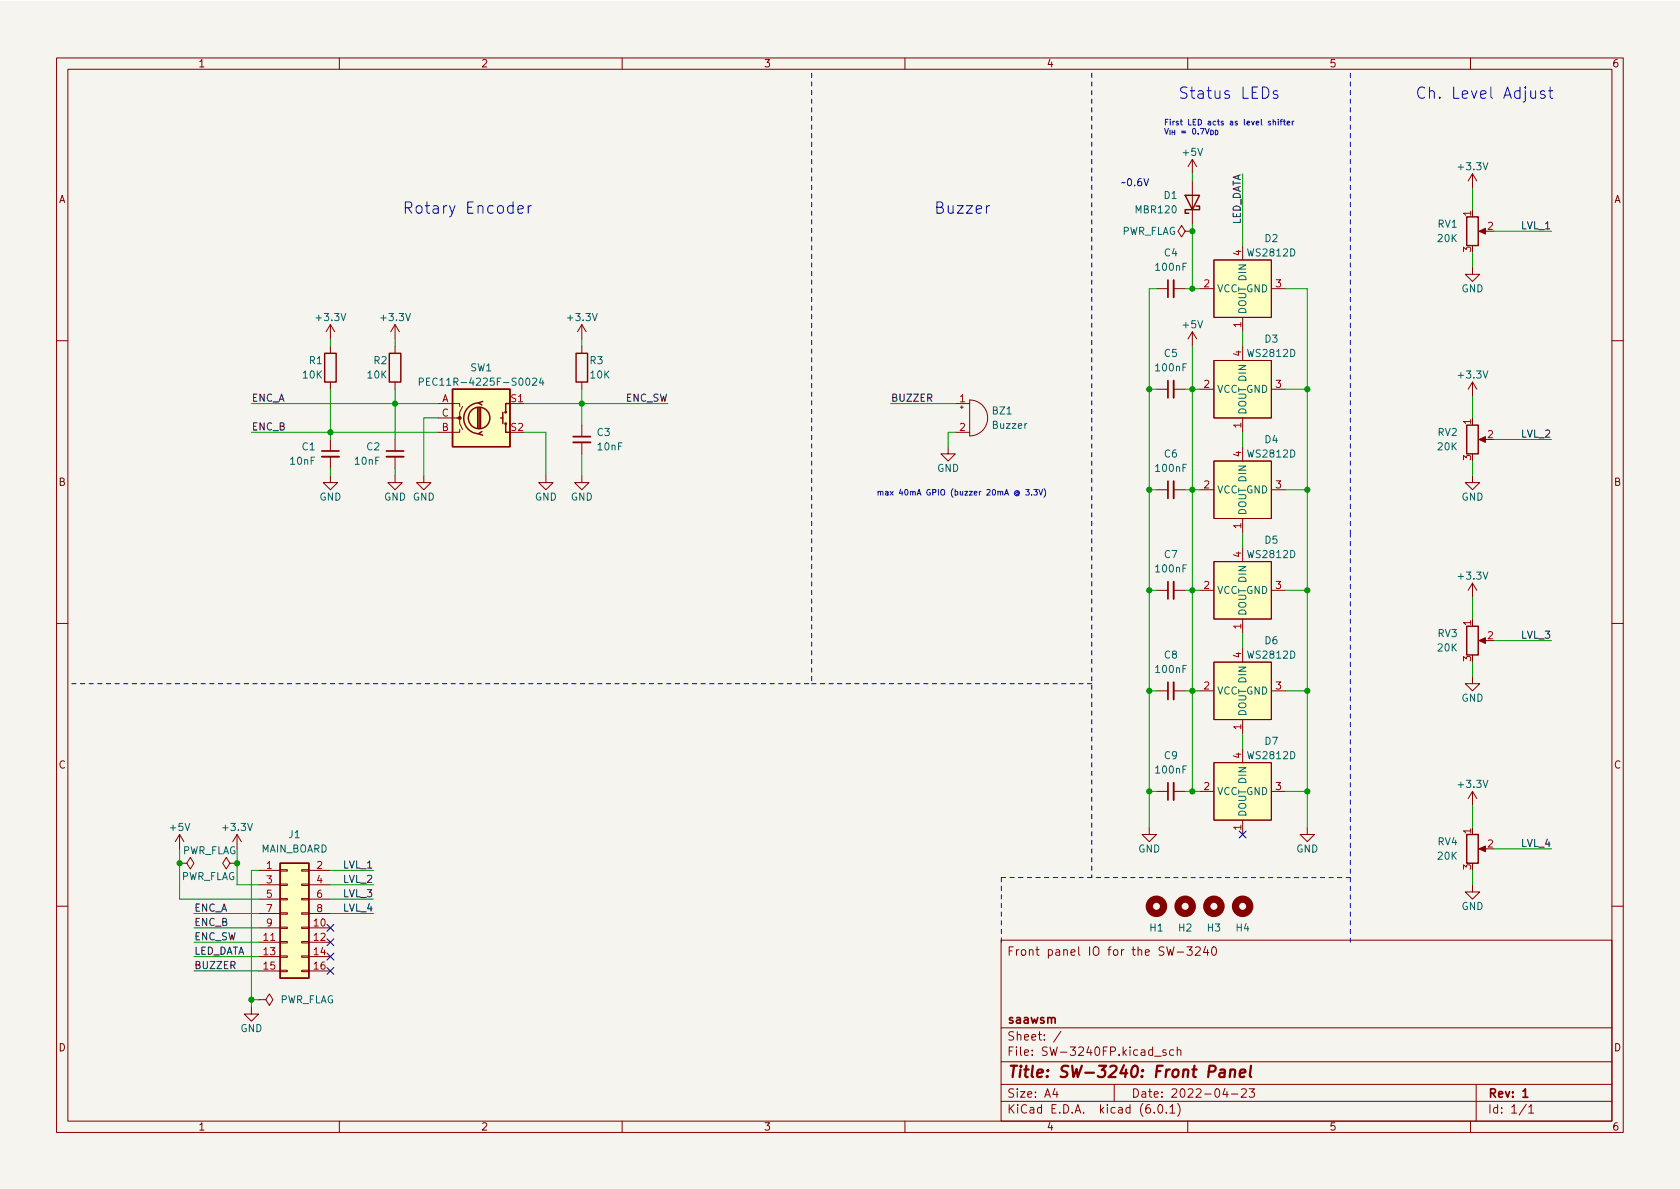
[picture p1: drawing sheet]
<svg xmlns="http://www.w3.org/2000/svg" width="297mm" height="210mm" viewBox="0 0 297 210" stroke-linecap="round" stroke-linejoin="round" font-family="sans-serif">
<path d="M0 .2h297v210.1h-297z" fill="#f5f4ef" stroke="#f5f4ef" stroke-width=".18"/>
<g fill="none" stroke="#840000" stroke-width=".18">
<path d="M10 10.2h277v190.1h-277zM12 12.2h273v186.1h-273zM60 10.2v2M110 10.2v2M160 10.2v2M210 10.2v2M260 10.2v2M210.8 28.2l-.7 1.3M210.8 28.2v2.5M210.8 32v7.6M210.8 28.2l.8 1.3M260.3 30.7v2.6"/>
<path d="M260.3 30.7l-.7 1.3M260.3 30.7l.8 1.3M58.4 57.4v2.5M58.4 57.4l-.7 1.3M58.4 57.4l.8 1.3M69.8 57.4l-.7 1.3M69.8 57.4v2.5M69.8 57.4l.8 1.3M102.9 57.4v2.5M102.9 57.4l-.8 1.3M102.9 57.4l.7 1.3M204.5 51h2"/>
<path d="M207.5 51h2M209.5 40.9l-.6-1-.6 1 .6 1 .6-1h1.3M210.8 40.9h.1M210.8 58.7v2.5M210.8 58.7l-.7 1.2M210.8 58.7l.8 1.2M212.1 51h2.5M214.6 46h10.2v10.1h-10.2zM219.7 43.4v2.6M219.7 56.1v2.6M224.8 51h2.5M260.3 47.2v1.3h1.3l-1.3 1.3-1.2-1.3h1.2"/>
<path d="M261.9 40.9h1M10 60.2h2M58.4 61.2v1.3M58.4 67.6v1.2M58.4 77.7v2.1M69.8 61.2v1.3M69.8 67.6v1.2M69.8 77.7v2.1M77.5 71.4h3.8v.5M77.5 73.9h3.8v1l.5 1M81.3 75.9v.5h-3.8M81.8 71.9l-.5 1v1h-.5"/>
<path d="M102.9 61.2v1.3M102.9 67.6v1.2M102.9 75.2v2M102.9 78.2v2.1M167.6 79v1.3h1.3l-1.3 1.2-1.2-1.2h1.2M168.9 71.4h2.5M168.9 76.4h2.5M169.8 72h.5M170.1 71.7v.6M171.5 70.7a3.2 3.2 0 0 1 3.1 3.2 3.2 3.2 0 0 1-3.1 3.2zM204.5 68.8h2M207.5 68.8h2"/>
<path d="M212.1 68.8h2.5M214.6 63.7h10.2v10.2h-10.2zM219.7 61.2v2.5M219.7 73.9v2.5M219.7 79v2.5M224.8 68.8h2.5M260.3 67.6v2.5M260.3 67.6l-.7 1.2M260.3 67.6l.8 1.2M261.9 77.7h1M285 60.2h2M58.4 84.1v1.2h1.3l-1.3 1.3-1.3-1.3h1.3"/>
<path d="M58.4 80.8v2M69.8 84.1v1.2h1.3l-1.3 1.3-1.2-1.3h1.2M69.8 80.8v2M74.9 84.1v1.2h1.3l-1.3 1.3-1.2-1.3h1.2M96.5 84.1v1.2h1.3l-1.3 1.3-1.3-1.3h1.3M102.9 84.1v1.2h1.2l-1.2 1.3-1.3-1.3h1.3M204.5 86.6h2M207.5 86.6h2M212.1 86.6h2.5M214.6 99.3h10.2v10.2h-10.2zM214.6 81.5h10.2v10.2h-10.2zM219.7 91.7v2.5"/>
<path d="M219.7 96.8v2.5M224.8 86.6h2.5M260.3 84.1v1.2h1.3l-1.3 1.3-1.2-1.3h1.2M10 110.2h2M204.5 104.4h2M207.5 104.4h2M212.1 104.4h2.5M214.6 117.1h10.2v10.1h-10.2zM219.7 109.5v2.5M219.7 114.5v2.6M224.8 104.4h2.5M260.3 119.6v1.3h1.3l-1.3 1.3-1.2-1.3h1.2"/>
<path d="M260.3 103.1l-.7 1.3M260.3 103.1v2.6M260.3 103.1l.8 1.3M261.9 113.3h1M285 110.2h2M204.5 139.9h2M204.5 122.2h2M207.5 139.9h2M207.5 122.2h2M212.1 139.9h2.5M212.1 122.2h2.5M214.6 134.9h10.2v10.1h-10.2z"/>
<path d="M219.7 127.2v2.6M219.7 132.3v2.6M224.8 139.9h2.5M224.8 122.2h2.5M260.3 139.9v2.6M260.3 139.9l-.7 1.3M260.3 139.9l.8 1.3M31.7 152.6h1.3l.7-1 .6 1-.6 1.1-.7-1.1M31.7 152.6h.1M31.7 147.6l.8 1.2M31.7 147.6v2.5M31.7 147.6l-.7 1.2"/>
<path d="M40.6 152.6l-.6-1-.6 1 .6 1.1 .6-1.1h1.3M41.9 152.6h.1M41.9 147.6l-.8 1.2M41.9 147.6v2.5M41.9 147.6l.8 1.2M45.7 153.9h3.8M45.7 156.5h3.8M45.7 159h3.8M49.5 158.9h1.3v.2h-1.3zM49.5 156.3h1.3v.3h-1.3zM49.5 153.8h1.3v.2h-1.3zM53.3 158.9h1.3v.2h-1.3z"/>
<path d="M53.3 156.3h1.3v.3h-1.3zM53.3 153.8h1.3v.2h-1.3zM54.6 153.9h3.8M54.6 156.5h3.8M54.6 159h3.8M203.2 146.3v1.3h1.3l-1.3 1.2-1.3-1.2h1.3M219.7 145v2.6M231.1 146.3v1.3h1.3l-1.3 1.2-1.2-1.2h1.2M260.3 156.5v1.2h1.3l-1.3 1.3-1.2-1.3h1.2M261.9 150.1h1M10 160.2h2M44.4 178v1.3h1.3l-1.3 1.3-1.2-1.3h1.2"/>
<path d="M45.7 176.8h1.3l.6-1 .7 1-.7 1-.6-1M45.7 176.8h.1M45.7 164.1h3.8M45.7 166.6h3.8M45.7 169.2h3.8M45.7 171.7h3.8M45.7 161.5h3.8M49.5 171.6h1.3v.2h-1.3zM49.5 169h1.3v.3h-1.3zM49.5 166.5h1.3v.2h-1.3zM49.5 164h1.3v.2h-1.3zM49.5 161.4h1.3v.3h-1.3z"/>
<path d="M53.3 171.6h1.3v.2h-1.3zM53.3 169h1.3v.3h-1.3zM53.3 166.5h1.3v.2h-1.3zM53.3 164h1.3v.2h-1.3zM53.3 161.4h1.3v.3h-1.3zM54.6 164.1h3.8M54.6 166.6h3.8M54.6 169.2h3.8M54.6 171.7h3.8M54.6 161.5h3.8M177 166.3h108v32h-108zM208.1 168.4h1.2"/>
<path d="M209.9 167.4h.9l-.5 .6 .4 .1v.7l-.2 .1h-.4l-.2-.1M211.4 167.6l.5-.2 .2 .2 .1 .3-.9 1h.9M213.1 167.4l-.3 1h.9M213.5 167.9v1M214.4 167.6l.2-.2a.81 .81 0 0 1 .6 .7 .81 .81 0 0 1-.3 .8h-.2a.81 .81 0 0 1-.3-1.3zM285 160.2h2M60 198.3v2M110 198.3v2M160 198.3v2M177 194.8h108M177 191.8h108M177 187.8h108"/>
<path d="M177 181.8h108M186.5 192.5l-.4 1h1M186.9 193v1M187.6 182.4l-1.3 1.9M197 191.8v3M204.1 196.7v.1M204.1 186.8h1.2M204.9 195.4l.2-.1a.81 .81 0 0 1 .6 .7 .81 .81 0 0 1-.3 .8h-.2a.81 .81 0 0 1-.6-.6 .81 .81 0 0 1 .3-.8zM206.1 185.7l-.3-.1-.2 .2v.3l.5 .1v.4h-.5M206.2 196.7v.1M206.9 195.8l.4-.5v1.5M206.9 196.8h.8"/>
<path d="M207.5 185.7l-.4-.1-.3 .3v.4l.1 .3h.6M208.1 185.8l.3-.2 .3 .1 .1 .9M208.1 185.1v1.5M208.2 195.1a1.72 1.72 0 0 1 0 2.3M210 198.3v2M216.6 192.5l-.4 1h.9M216.9 193v1M217.7 193.5h1.2M219.5 192.7l.6-.2 .2 .2 .1 .3-1 1h1M220.9 192.5h.9l-.5 .6 .4 .1v.7l-.2 .1h-.4l-.2-.1M260 198.3v2M261 191.8v6.5"/>
<path d="M269.9 195.3l-1.3 1.9M270.3 195.8l.4-.5v1.5M270.3 196.8h.9"/>
</g>
<path d="M206.5 49.5v3.1M56.9 79.8h3M68.3 79.8h3.1M101.3 77.2h3.1M206.5 67.3v3.1M206.5 85.1v3M206.5 102.9v3M206.5 120.6v3.1M206.5 138.4v3.1M269.3 193l.4-.5v1.5M269.3 194h.8" fill="none" stroke="#840000" stroke-width=".3"/>
<path d="M215.8 189.2l.2-.1 .5 .1v1.3M216.6 189.6l-.7 .1a.4 .4 0 0 0-.3 .3 .4 .4 0 0 0 .2 .5l.7-.1M217.6 189.3a.49 .49 0 0 1 .8 .1l-.1 1.1M217.6 189.1l-.2 1.4M219.2 189.8l1-.2-.1-.4-.1-.1-.6 .1-.2 1 .2 .3 .6-.1M221.2 188.5l-.2 1.7 .2 .3" fill="none" stroke="#840000" stroke-width=".4"/>
<g fill="#840000" stroke="#840000" stroke-width=".18">
<path d="M261.5 77.7l1.1-.5v1z"/>
<path d="M261.5 150.1l1.1-.5v1z"/>
<path d="M261.5 40.9l1.1-.5v1z"/>
<path d="M261.5 113.3l1.1-.5v1z"/>
<circle cx="81.3" cy="73.9" r=".25"/>
</g>
<g fill="none" stroke="#840000" stroke-width=".25">
<path d="M209.5 34.5h2.6l-1.3 2.6zM211.5 36.4h.6v.7h-2.6v.6h.7M259.3 38.3h2.1v5.1h-2.1zM57.4 62.5h2v5.1h-2zM68.8 62.5h2.1v5.1h-2.1zM80 68.8h10.2v10.2h-10.2zM84.5 72.1v3.6M84.7 71.2a2.73 2.73 0 0 0-2.7 2.8 2.73 2.73 0 0 0 2.7 2.7M84.7 72.1v3.6M85 72.1v3.6M85.2 76.3l-.6 .4 .7 .3M85.3 71l-.7 .2 .6 .4"/>
<path d="M88.5 73.9h.4M88.9 72.9v2M89.4 74.9v1.5h.8M90.2 71.4h-.8v1.5M101.9 62.5h2v5.1h-2zM259.3 75.2h2.1v5.1h-2.1zM259.3 110.7h2.1v5.1h-2.1zM49.5 152.6h5.1v20.4h-5.1zM259.3 147.6h2.1v5h-2.1z"/>
<circle cx="84.7" cy="73.9" r="1.9"/>
<circle cx="89.4" cy="74.9" r=".13"/>
<circle cx="89.4" cy="72.9" r=".13"/>
</g>
<g fill="#ffffc2" stroke="#ffffc2" stroke-width=".18">
<path d="M49.5 152.6h5.1v20.4h-5.1z"/>
<path d="M214.6 46h10.2v10.1h-10.2z"/>
<path d="M214.6 134.9h10.2v10.1h-10.2z"/>
<path d="M214.6 117.1h10.2v10.1h-10.2z"/>
<path d="M214.6 63.7h10.2v10.2h-10.2z"/>
<path d="M214.6 99.3h10.2v10.2h-10.2z"/>
<path d="M214.6 81.5h10.2v10.2h-10.2z"/>
<path d="M80 68.8h10.2v10.2h-10.2z"/>
</g>
<path d="M207.5 49.5v3.1M101.3 78.2h3.1M207.5 67.3v3.1M56.9 80.8h3M68.3 80.8h3.1M207.5 85.1v3M207.5 102.9v3M207.5 120.6v3.1M207.5 138.4v3.1" fill="none" stroke="#840000" stroke-width=".33"/>
<g fill="none" stroke="#840000" stroke-width="1.3">
<circle cx="204.5" cy="160.3" r="1.27"/>
<circle cx="209.5" cy="160.3" r="1.27"/>
<circle cx="214.6" cy="160.3" r="1.27"/>
<circle cx="219.7" cy="160.3" r="1.27"/>
</g>
<path d="M74.1 67.5h.6l.2-.2-.1-.3-.7-.1v1.2M75.4 67.5h.4M76 66.9h-.6v1.2h.6M94.2 67l.4-.1 .3 .3-.8 .9h.8M95.7 66.8l-.3 .9h.8M96 67.3v.8" fill="none" stroke="#006464" stroke-width=".18"/>
<g fill="none" stroke="#0000c2" stroke-width=".18">
<path d="M225.9 16.1l-.5-.1-.3 .3 .1 .3 .7 .2 .1 .2-.1 .3-.2 .1-.6-.1M270.6 16l.1 1.3a.54 .54 0 0 0 .8-.1M271.5 16v1.4M273.1 16.1l-.5-.1-.2 .3 .1 .3 .6 .2 .1 .2-.1 .3-.2 .1-.5-.1M273.8 16h.8M274.1 15.4v1.7l.1 .2 .4 .1M91.6 37l.9-.2-.1-.3-.5-.1-.3 .3 .1 .9 .2 .1 .5-.1M93.4 36.4v1.3M94 36.4a.51 .51 0 0 0-.6 .4M175 36.4a.51 .51 0 0 0-.6 .4M224.6 21.5l-.2-.1-.2 .2 .1 .1 .3 .1v.3h-.4M225.1 21.5h.4v.6"/>
<path d="M225.1 21.1v1M226 21.1v.1M226 21.4v.7M226.3 21.4h.4M226.7 21.1l-.2 .1v.9M226.9 21.4h.4M227.1 21.1v.9l.2 .1M227.6 21.8l.5-.1-.1-.2-.3-.1-.1 .2v.5h.4M228.5 21.4v.7M228.8 21.4l-.3 .2M181.3 86.6h.7l-.4 .3 .3 .1v.5l-.1 .1-.5-.1M182.4 87.5v.1"/>
<path d="M182.8 86.6h.6l-.3 .3 .2 .1v.5l-.1 .1-.4-.1M183.7 86.6l.3 1 .3-1M184.6 86.4a1.15 1.15 0 0 1 0 1.5"/>
</g>
<path d="M143.5 12.9v108M193 12.9v142.3M238.8 12.9v81.3M238.8 94.2v72.4M12.7 120.9h130.8M143.5 120.9h49.5M177.1 155.2v11.5M177.1 155.2h61.7" fill="none" stroke="#0000c2" stroke-width=".18" stroke-dasharray=".8 .8"/>
<g fill="none" stroke="#009600" stroke-width=".18">
<path d="M210.8 30.7v1.3M210.8 39.6v11.4M219.7 30.7v12.7M260.3 33.3v3.8M58.4 59.9v1.3M69.8 59.9v1.3M102.9 59.9v1.3M204.5 51h-1.3v95.3M209.5 51h2.6M219.7 58.7v2.5M227.3 51h3.8v95.3M260.3 44.7v2.5"/>
<path d="M264.2 40.9h10.1M44.4 71.4h33.1M44.4 76.4h33.1M58.4 68.8v8.9M69.8 68.8v8.9M77.5 73.9h-2.6v10.2M92.7 71.4h25.4M92.7 76.4h3.8v7.7M102.9 68.8v6.4M157.5 71.4h11.4M168.9 76.4h-1.3v2.6M203.2 68.8h1.3"/>
<path d="M209.5 68.8h2.6M210.8 61.2v78.7M219.7 76.4v2.6M227.3 68.8h3.8M260.3 70.1v3.8M264.2 77.7h10.1M58.4 82.8v1.3M69.8 82.8v1.3M102.9 80.3v3.8M203.2 86.6h1.3M209.5 86.6h2.6M219.7 94.2v2.6"/>
<path d="M227.3 86.6h3.8M260.3 81.5v2.6M203.2 104.4h1.3M209.5 104.4h2.6M219.7 112v2.5M227.3 104.4h3.8M260.3 105.7v3.8M260.3 117.1v2.5M264.2 113.3h10.1M203.2 122.2h1.3M203.2 139.9h1.3M209.5 122.2h2.6"/>
<path d="M209.5 139.9h2.6M219.7 129.8v2.5M227.3 122.2h3.8M227.3 139.9h3.8M31.7 150.1v8.9h14M41.9 150.1v6.4h3.8M45.7 153.9h-1.3v24.1M58.4 153.9h7.6M58.4 156.5h7.6M58.4 159h7.6M260.3 142.5v3.8M260.3 153.9v2.6"/>
<path d="M264.2 150.1h10.1M34.3 164.1h11.4M34.3 161.5h11.4M34.3 169.2h11.4M34.3 166.6h11.4M34.3 171.7h11.4M44.4 176.8h1.3M58.4 161.5h7.6"/>
</g>
<path d="M219.1 147l1.2 1.2M220.3 147l-1.2 1.2M57.8 163.5l1.2 1.2M57.8 166l1.2 1.2M57.8 171.1l1.2 1.2M57.8 168.5l1.2 1.3M59 163.5l-1.2 1.2M59 166l-1.2 1.2M59 171.1l-1.2 1.2M59 168.5l-1.2 1.3" fill="none" stroke="#000084" stroke-width=".18"/>
<g fill="#009600" stroke="#009600" stroke-width=".18">
<circle cx="210.8" cy="104.4" r=".46"/>
<circle cx="210.8" cy="139.9" r=".46"/>
<circle cx="210.8" cy="122.2" r=".46"/>
<circle cx="69.8" cy="71.4" r=".46"/>
<circle cx="102.9" cy="71.4" r=".46"/>
<circle cx="231.1" cy="86.6" r=".46"/>
<circle cx="231.1" cy="68.8" r=".46"/>
<circle cx="210.8" cy="40.9" r=".46"/>
<circle cx="203.2" cy="104.4" r=".46"/>
<circle cx="203.2" cy="122.2" r=".46"/>
<circle cx="203.2" cy="139.9" r=".46"/>
<circle cx="231.1" cy="104.4" r=".46"/>
<circle cx="231.1" cy="122.2" r=".46"/>
<circle cx="41.9" cy="152.6" r=".46"/>
<circle cx="31.7" cy="152.6" r=".46"/>
<circle cx="58.4" cy="76.4" r=".46"/>
<circle cx="210.8" cy="51" r=".46"/>
<circle cx="210.8" cy="68.8" r=".46"/>
<circle cx="203.2" cy="68.8" r=".46"/>
<circle cx="210.8" cy="86.6" r=".46"/>
<circle cx="203.2" cy="86.6" r=".46"/>
<circle cx="44.4" cy="176.8" r=".46"/>
<circle cx="231.1" cy="139.9" r=".46"/>
</g>
<g font-size="2.8" fill="#0000c2">
<text x="208.3" y="17.5">Status LEDs</text>
<text x="250.2" y="17.5">Ch. Level Adjust</text>
<text x="71.1" y="37.8">Rotary Encoder</text>
<text x="165.1" y="37.8">Buzzer</text>
</g>
<text font-size="2.8" fill="#840000" x="178" y="190.6">Title: SW-3240: Front Panel</text>
<g font-size="2.1" fill="#840000">
<text x="178" y="169">Front panel IO for the SW-3240</text>
<text x="178" y="184">Sheet: /</text>
<text x="178" y="181">saawsm</text>
<text x="178" y="186.7">File: SW-3240FP.kicad_sch</text>
<text x="178" y="196.9">KiCad E.D.A. kicad (6.0.1)</text>
<text x="178" y="194.1">Size: A4</text>
<text x="200" y="194.1">Date: 2022-04-23</text>
<text x="263" y="194.1">Rev: 1</text>
<text x="263" y="196.9">Id: 1/1</text>
</g>
<g font-size="1.8" fill="#840000">
<text x="35" y="11.9">1</text>
<text x="85" y="11.9">2</text>
<text x="135" y="11.9">3</text>
<text x="185" y="11.9">4</text>
<text x="235" y="11.9">5</text>
<text x="285" y="11.9">6</text>
<text x="10.3" y="35.9">A</text>
<text x="285.3" y="35.9">A</text>
<text x="10.3" y="85.9">B</text>
<text x="285.3" y="85.9">B</text>
<text x="10.3" y="135.9">C</text>
<text x="285.3" y="135.9">C</text>
<text x="10.3" y="185.9">D</text>
<text x="285.3" y="185.9">D</text>
<text x="35" y="199.9">1</text>
<text x="85" y="199.9">2</text>
<text x="135" y="199.9">3</text>
<text x="185" y="199.9">4</text>
<text x="235" y="199.9">5</text>
<text x="285" y="199.9">6</text>
</g>
<g font-size="1.8" fill="#006464">
<text x="209.2" y="27.6">+5V</text>
<text x="205.8" y="35.2">D1</text>
<text x="258" y="30.1">+3.3V</text>
<text x="198.2" y="41.5">PWR_FLAG</text>
<text x="200.9" y="37.7">MBR120</text>
<text x="254.2" y="40.3">RV1</text>
<text x="204.5" y="47.9">100nF</text>
<text x="205.9" y="45.3">C4</text>
<text x="220.8" y="45.3">WS2812D</text>
<text x="223.7" y="42.8">D2</text>
<text x="254.3" y="42.8">20K</text>
<text x="215.1" y="51.7">VCC</text>
<text x="220.4" y="51.7">GND</text>
<text x="258.4" y="51.7">GND</text>
<text x="56.1" y="56.8">+3.3V</text>
<text x="67.5" y="56.8">+3.3V</text>
<text x="100.5" y="56.8">+3.3V</text>
<text x="209.2" y="58">+5V</text>
<text x="220.3" y="55.6" transform="rotate(-90 220.3 55.6)">DOUT DIN</text>
<text x="54.7" y="64.4">R1</text>
<text x="66.1" y="64.4">R2</text>
<text x="83.2" y="65.7">SW1</text>
<text x="104.3" y="64.4">R3</text>
<text x="204.5" y="65.7">100nF</text>
<text x="205.9" y="63.1">C5</text>
<text x="220.8" y="63.1">WS2812D</text>
<text x="223.7" y="60.6">D3</text>
<text x="53.6" y="66.9">10K</text>
<text x="65" y="66.9">10K</text>
<text x="76" y="68.2">PEC11R-4225F-S0024</text>
<text x="104.4" y="66.9">10K</text>
<text x="215.1" y="69.5">VCC</text>
<text x="220.4" y="69.5">GND</text>
<text x="258" y="66.9">+3.3V</text>
<text x="105.6" y="77.1">C3</text>
<text x="175.5" y="73.3">BZ1</text>
<text x="175.6" y="75.8">Buzzer</text>
<text x="220.3" y="73.4" transform="rotate(-90 220.3 73.4)">DOUT DIN</text>
<text x="254.2" y="77.1">RV2</text>
<text x="51.4" y="82.2">10nF</text>
<text x="53.4" y="79.6">C1</text>
<text x="62.8" y="82.2">10nF</text>
<text x="64.9" y="79.6">C2</text>
<text x="105.8" y="79.6">10nF</text>
<text x="165.7" y="83.4">GND</text>
<text x="204.5" y="83.4">100nF</text>
<text x="205.9" y="80.9">C6</text>
<text x="220.8" y="80.9">WS2812D</text>
<text x="223.7" y="78.4">D4</text>
<text x="254.3" y="79.6">20K</text>
<text x="56.5" y="88.5">GND</text>
<text x="67.9" y="88.5">GND GND</text>
<text x="94.6" y="88.5">GND</text>
<text x="100.9" y="88.5">GND</text>
<text x="215.1" y="87.2">VCC</text>
<text x="220.4" y="87.2">GND</text>
<text x="258.4" y="88.5">GND</text>
<text x="220.3" y="91.2" transform="rotate(-90 220.3 91.2)">DOUT DIN</text>
<text x="204.5" y="101.2">100nF</text>
<text x="205.9" y="98.7">C7</text>
<text x="220.8" y="98.7">WS2812D</text>
<text x="223.7" y="96.1">D5</text>
<text x="215.1" y="105">VCC</text>
<text x="220.4" y="105">GND</text>
<text x="258" y="102.5">+3.3V</text>
<text x="220.3" y="109" transform="rotate(-90 220.3 109)">DOUT DIN</text>
<text x="223.7" y="113.9">D6</text>
<text x="254.2" y="112.6">RV3</text>
<text x="204.5" y="119">100nF</text>
<text x="205.9" y="116.5">C8</text>
<text x="220.8" y="116.5">WS2812D</text>
<text x="254.3" y="115.2">20K</text>
<text x="215.1" y="122.8">VCC</text>
<text x="220.4" y="122.8">GND</text>
<text x="258.4" y="124.1">GND</text>
<text x="220.3" y="126.7" transform="rotate(-90 220.3 126.7)">DOUT DIN</text>
<text x="223.7" y="131.7">D7</text>
<text x="204.5" y="136.8">100nF</text>
<text x="205.9" y="134.2">C9</text>
<text x="220.8" y="134.2">WS2812D</text>
<text x="215.1" y="140.6">VCC</text>
<text x="220.4" y="140.6">GND</text>
<text x="258" y="139.3">+3.3V</text>
<text x="30.2" y="146.9">+5V</text>
<text x="39.6" y="146.9">+3.3V</text>
<text x="51.1" y="148.2">J1</text>
<text x="220.3" y="144.5" transform="rotate(-90 220.3 144.5)">DOUT DIN</text>
<text x="254.2" y="149.5">RV4</text>
<text x="31.9" y="155.6">PWR_FLAG</text>
<text x="32.1" y="151.1">PWR_FLAG</text>
<text x="46.1" y="150.7">MAIN_BOARD</text>
<text x="201.2" y="150.7">GND</text>
<text x="229.2" y="150.7">GND</text>
<text x="254.3" y="152">20K</text>
<text x="258.4" y="160.9">GND</text>
<text x="203.3" y="164.7">H1</text>
<text x="208.4" y="164.7">H2</text>
<text x="213.5" y="164.7">H3</text>
<text x="218.6" y="164.7">H4</text>
<text x="49.4" y="177.4">PWR_FLAG</text>
<text x="42.5" y="182.5">GND</text>
</g>
<text font-size="1.8" fill="#0000c2" x="198.1" y="32.9">~0.6V</text>
<g font-size="1.8" fill="#0f0f0f">
<text x="219.4" y="40.2" transform="rotate(-90 219.4 40.2)">LED_DATA</text>
<text x="269" y="40.5">LVL_1</text>
<text x="44.4" y="71">ENC_A</text>
<text x="110.5" y="71">ENC_SW</text>
<text x="157.5" y="71">BUZZER</text>
<text x="44.4" y="76.1">ENC_B</text>
<text x="269" y="77.4">LVL_2</text>
<text x="269" y="112.9">LVL_3</text>
<text x="269" y="149.8">LVL_4</text>
<text x="60.7" y="153.6">LVL_1</text>
<text x="34.3" y="161.2">ENC_A</text>
<text x="60.7" y="156.1">LVL_2</text>
<text x="60.7" y="158.6">LVL_3</text>
<text x="60.7" y="161.2">LVL_4</text>
<text x="34.3" y="163.7">ENC_B</text>
<text x="34.3" y="166.3">ENC_SW</text>
<text x="34.3" y="171.3">BUZZER</text>
<text x="34.3" y="168.8">LED_DATA</text>
</g>
<g font-size="1.8" fill="#a90000">
<text x="260.1" y="38.2" transform="rotate(-90 260.1 38.2)">1</text>
<text x="263" y="40.6">2</text>
<text x="219.5" y="45.2" transform="rotate(-90 219.5 45.2)">4</text>
<text x="260.1" y="44.6" transform="rotate(-90 260.1 44.6)">3</text>
<text x="212.9" y="50.8">2</text>
<text x="225.6" y="50.8">3</text>
<text x="219.5" y="57.9" transform="rotate(-90 219.5 57.9)">1</text>
<text x="219.5" y="63" transform="rotate(-90 219.5 63)">4</text>
<text x="78.1" y="71.1">A</text>
<text x="90.4" y="71.1">S1</text>
<text x="169.7" y="71.1">1</text>
<text x="212.9" y="68.6">2</text>
<text x="225.6" y="68.6">3</text>
<text x="78.1" y="76.2">B</text>
<text x="78.1" y="73.7">C</text>
<text x="90.4" y="76.2">S2</text>
<text x="169.7" y="76.2">2</text>
<text x="219.5" y="75.7" transform="rotate(-90 219.5 75.7)">1</text>
<text x="260.1" y="75" transform="rotate(-90 260.1 75)">1</text>
<text x="263" y="77.5">2</text>
<text x="219.5" y="80.8" transform="rotate(-90 219.5 80.8)">4</text>
<text x="260.1" y="81.4" transform="rotate(-90 260.1 81.4)">3</text>
<text x="212.9" y="86.4">2</text>
<text x="225.6" y="86.4">3</text>
<text x="219.5" y="93.5" transform="rotate(-90 219.5 93.5)">1</text>
<text x="219.5" y="98.5" transform="rotate(-90 219.5 98.5)">4</text>
<text x="212.9" y="104.1">2</text>
<text x="225.6" y="104.1">3</text>
<text x="219.5" y="111.2" transform="rotate(-90 219.5 111.2)">1</text>
<text x="260.1" y="110.6" transform="rotate(-90 260.1 110.6)">1</text>
<text x="263" y="113">2</text>
<text x="219.5" y="116.3" transform="rotate(-90 219.5 116.3)">4</text>
<text x="260.1" y="116.9" transform="rotate(-90 260.1 116.9)">3</text>
<text x="212.9" y="121.9">2</text>
<text x="225.6" y="121.9">3</text>
<text x="219.5" y="129" transform="rotate(-90 219.5 129)">1</text>
<text x="219.5" y="134.1" transform="rotate(-90 219.5 134.1)">4</text>
<text x="212.9" y="139.7">2</text>
<text x="225.6" y="139.7">3</text>
<text x="219.5" y="146.8" transform="rotate(-90 219.5 146.8)">1</text>
<text x="260.1" y="147.4" transform="rotate(-90 260.1 147.4)">1</text>
<text x="263" y="149.9">2</text>
<text x="47.1" y="153.7">1</text>
<text x="56" y="153.7">2</text>
<text x="260.1" y="153.8" transform="rotate(-90 260.1 153.8)">3</text>
<text x="47.1" y="156.2">3</text>
<text x="47.1" y="158.7">5</text>
<text x="47.1" y="161.3">7</text>
<text x="56" y="156.2">4</text>
<text x="56" y="158.7">6</text>
<text x="56" y="161.3">8</text>
<text x="46.6" y="166.4">11</text>
<text x="47.1" y="163.8">9</text>
<text x="55.5" y="163.8">10</text>
<text x="55.5" y="166.4">12</text>
<text x="46.6" y="168.9">13</text>
<text x="46.6" y="171.4">15</text>
<text x="55.5" y="168.9">14</text>
<text x="55.5" y="171.4">16</text>
</g>
<g font-size="1.4" fill="#0000c2">
<text x="205.7" y="22.2">First LED acts as level shifter</text>
<text x="205.7" y="23.8">V_{IH} = 0.7V_{DD}</text>
<text x="154.9" y="87.6">max 40mA GPIO (buzzer 20mA @ 3.3V)</text>
</g>
</svg>
